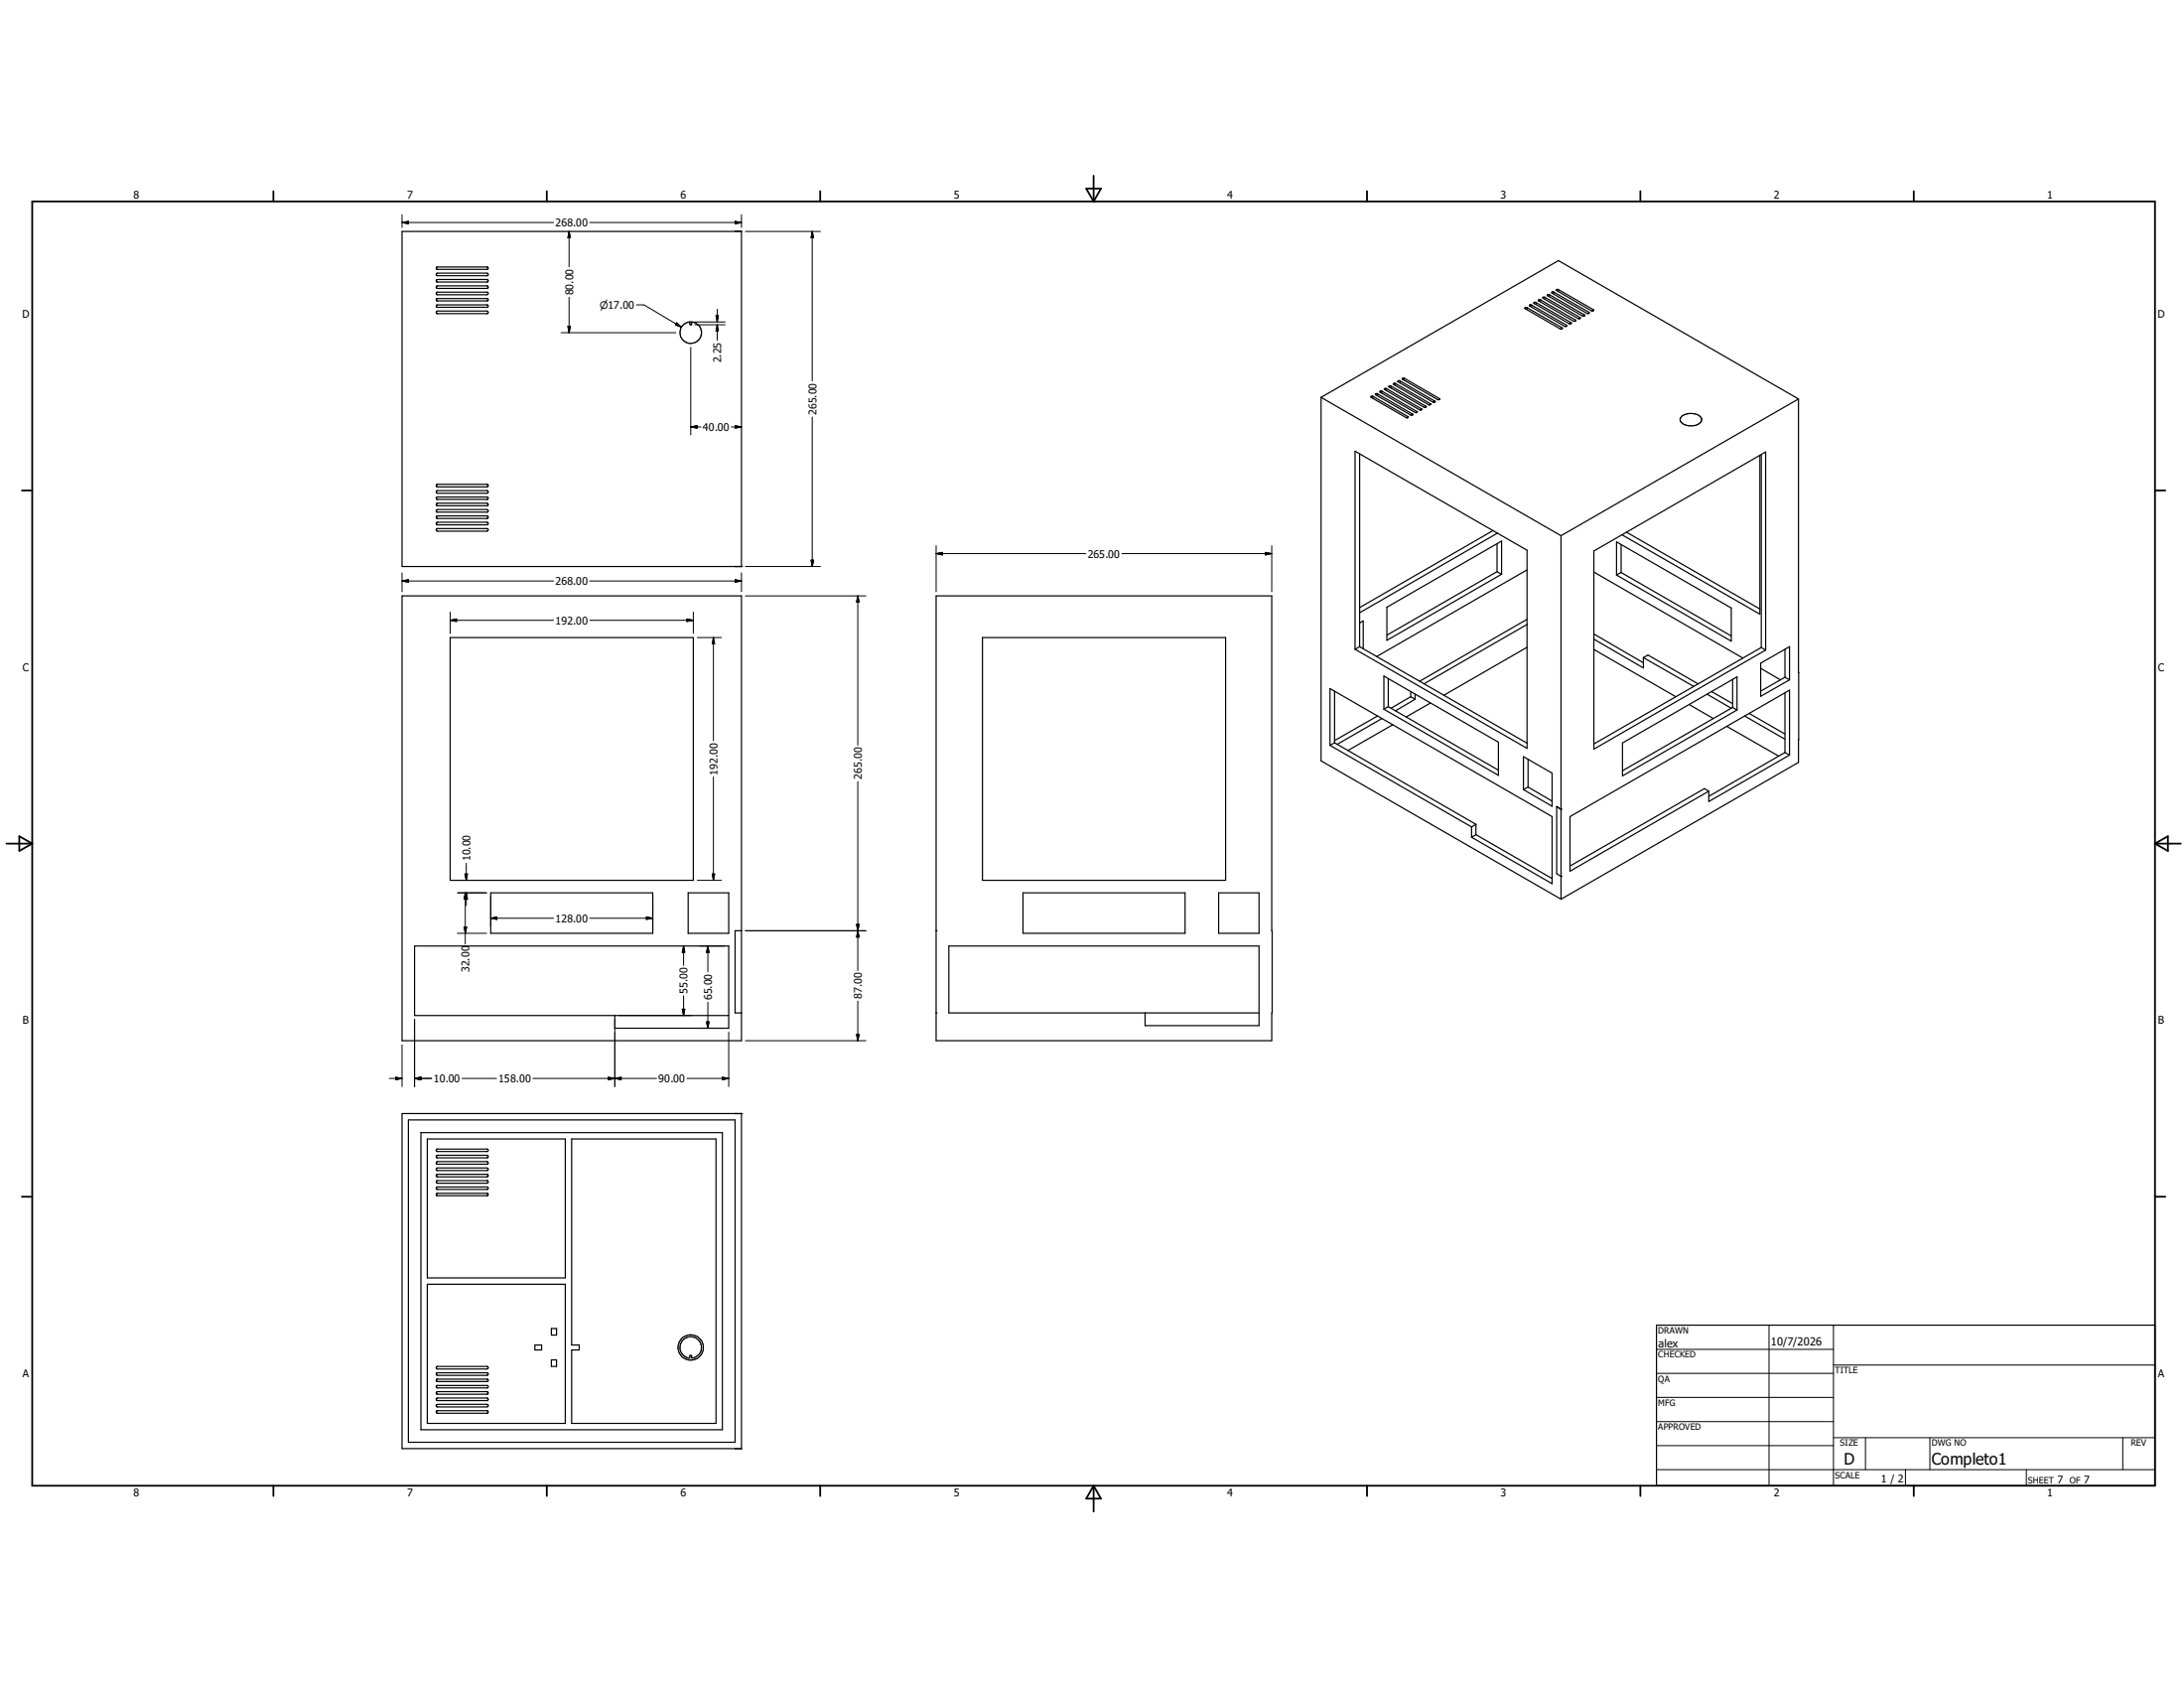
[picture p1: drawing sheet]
<svg xmlns="http://www.w3.org/2000/svg" width="279mm" height="216mm" viewBox="0 0 279 216" stroke-linecap="round" stroke-linejoin="round" font-family="sans-serif">
<g fill="none" stroke="#000" stroke-width=".15">
<path d="M51.4 29.6h43.5v42.9h-43.5zM55.9 35.8l6.4-.1a.17 .17 0 0 1 .1 .2 .17 .17 0 0 1-.1 .2h-6.4l-.1-.2zM55.9 34.2l6.4-.1 .1 .2-.1 .2h-6.4l-.1-.2zM55.9 35l6.4-.1a.17 .17 0 0 1 .1 .2 .17 .17 0 0 1-.1 .2h-6.4l-.1-.2zM55.9 36.6h6.4a.17 .17 0 0 1 .1 .2 .17 .17 0 0 1-.1 .1h-6.3l-.2-.1zM55.9 37.4h6.4a.17 .17 0 0 1 .1 .2 .17 .17 0 0 1-.1 .1h-6.3l-.2-.2zM55.9 38.2h6.4l.1 .2-.1 .1h-6.4l-.1-.1zM55.9 39h6.4l.1 .2-.1 .1h-6.4l-.1-.1zM55.9 39.8h6.4a.17 .17 0 0 1 .1 .1 .17 .17 0 0 1-.1 .2h-6.4l-.1-.1zM55.9 35.8h-.1M94 29.6h.1M195.1 39.4l.1-.1 .2 .1 4.5 2.6-.3 .1-4.5-2.6"/>
<path d="M196.2 38.8l.1-.1h.2l4.5 2.6-.3 .1-4.5-2.6M196.8 38.5l4.5 2.6h.3M196.8 38.4l.1-.1 .2 .1 4.5 2.6M196.8 38.4v.1M197.4 38.1v-.1h.2l4.6 2.7h-.3l-4.5-2.6M198 37.8l4.5 2.6h.2M198 37.7v.1M198 37.7h.2l4.5 2.6v.1M198 37.7h.1M198.5 37.4h.3l4.5 2.5a.14 .14 0 0 1-.1 .2 .14 .14 0 0 1-.2 0l-4.5-2.6M198.5 37.4h.1M199.1 37.1l.3-.1 4.5 2.6v.1l-.3 .1-4.5-2.7"/>
<path d="M88.2 41.2v.3h.1l.2-.1v-.2M169 50.8v46.5l30.7 17.7M169 50.8l30.4-17.5 30.7 17.7M169 50.8l30.7 17.7M173.4 57.7l22 12.7v25.3l-22-12.7zM173.9 58v24.7M175.4 50.8l4.5 2.6h.2M175.4 50.8h.1M175.4 50.7h.2l4.5 2.6M175.9 50.4h.1M176 50.4h.2l4.5 2.6M176 50.5l4.5 2.6h.2"/>
<path d="M176.5 50.1l4.5 2.7 .3-.1M176.5 50.1h.1M176.6 50.1l.2-.1 4.5 2.7M177.1 49.8h.1M177.1 49.7h.3l4.5 2.6M177.1 49.8l4.5 2.6h.2M177.7 49.5l4.5 2.6h.2M177.7 49.4h.1M177.7 49.4h.3l4.4 2.6M178.2 49.1h.1M178.3 49.1h.2l4.5 2.6M178.3 49.2l4.5 2.6 .2-.1"/>
<path d="M178.8 48.8l4.5 2.6h.3M178.8 48.7v.1M178.9 48.7h.2l4.5 2.6M179.4 48.4v.1M179.4 48.5l4.5 2.6 .3-.1M179.4 48.4h.3l4.4 2.6M180.2 53.3v.1M180.7 53h.1M181.3 52.7h.1M181.9 52.4h.1M182.5 52h.1M183 51.7h.1"/>
<path d="M183.6 51.4h.1M184.1 51h.1M200.4 41.7l-4.5-2.7h-.2v.1l4.5 2.6h.2M215.1 53.3a1.85 1.85 0 0 1 2.6 .2 .99 .99 0 0 1-1.1 1 1.61 1.61 0 0 1-1.6-.5l-.1-.4zM225.1 58.2v20.4l-17.6-10.2M225.3 58.1v24.7M230.1 51v46.5l-30.4 17.5M230.1 51l-30.4 17.5M51.4 76.2h43.5v56.9h-43.5zM55.9 62l6.4-.1a.17 .17 0 0 1 .1 .2 .17 .17 0 0 1-.1 .2h-6.3l-.2-.2zM55.9 62.8h6.4a.17 .17 0 0 1 .1 .2 .17 .17 0 0 1-.1 .1h-6.3l-.2-.2zM55.9 63.6h6.4l.1 .1-.1 .2h-6.4l-.1-.2z"/>
<path d="M55.9 64.4h6.4a.17 .17 0 0 1 .1 .1 .17 .17 0 0 1-.1 .2h-6.4l-.1-.1zM55.9 65.2h6.4a.17 .17 0 0 1 .1 .1 .17 .17 0 0 1-.1 .2h-6.4l-.1-.1zM55.9 66h6.4a.17 .17 0 0 1 .1 .1 .17 .17 0 0 1-.1 .2h-6.4l-.1-.1zM55.9 66.8h6.4l.1 .2-.1 .1h-6.3h-.2zM55.9 67.6h6.4a.17 .17 0 0 1 .1 .2 .17 .17 0 0 1-.1 .1h-6.3l-.2-.1zM94 72.5h.1M94.9 72.5h.1M119.8 76.2h42.9v56.9h-42.9zM173.9 79.7l.5-.3v3.6M177.4 77.7l14.7-8.5v4.2l-14.7 8.5zM191 67.9l-17.1 9.8M191.5 69.5v3.6"/>
<path d="M191.5 73.1l.6 .3M191.5 73.1l-14.1 8.1M191.6 68.2l-17.7 10.2M195.4 72.9l-19.3 11.1M195.4 79.9l-13.2 7.6M195.4 79.2l-13.8 7.9M199.7 68.5v46.5M203.9 73.2l19.1 11M203.9 70.5l22-12.7v25.3l-22 12.7zM206.8 69.3l14.7 8.5v4.2l-14.7-8.5zM207.4 73.2l-.6 .3M207.4 69.6v3.6"/>
<path d="M207.4 73.2l14.1 8.1M208.1 68.1l17 9.8M57.6 81.5h31.1v31.1h-31.1zM125.7 81.5h31.1v31.1h-31.1zM170.1 95.3v-7.2l28.5 16.3v8.6l-10.3-5.9M170.1 95.3l18.2 10.5M170.7 95l18.1 10.4M170.7 95l-.6 .3M170.7 88.4v6.6M173.9 82.7l21.5 12.4M173.9 82.7l-.5 .3M176.2 91.6l-5.5 3.1"/>
<path d="M176.8 91.9l-5.7 3.3M177 86.5l14.7 8.4v4.3l-14.7-8.5zM177.6 86.8v3.6M177.6 90.4l14.1 8.1M177.6 90.4l-.6 .3M178.2 92.7l-5.8 3.3M180.5 89.1l.5 .3M180.5 89.1l-2.5 1.5M180.5 88.5v.6M181 89.4l-2.5 1.5M181 88.8v.6M183 89.9l-3.1 1.8"/>
<path d="M194.9 96.8l3.7 2.1v4.2l-3.7-2.1zM195.4 82.8l-10.7 6.1M195.5 97.1v3.6M203.9 83.1l10.5 6M203.9 81.8l6.3 3.6v-1.3M203.9 81.1l6.3 3.7M207.6 95l14.6-8.4v4.2l-14.6 8.4zM210.2 84.1l6.5 3.7M210.2 84.1l.6-.3 6.4 3.7M216.1 90.1l3.1 1.8M218.4 88.8l3.1 1.8M219 88.5l2.7 1.5"/>
<path d="M220.9 92.9l6.6 3.8M221.7 90.5l-14.1 8.1M221.7 86.9v3.6M221.7 90.5l.5 .3M223.2 91.6l5.1 2.9M223.8 91.2l4.5 2.7M225.2 85.5l2.6 1.5M225.2 84.8l3.7-2.1v4.3l-3.7 2.1zM225.3 82.8l-21.4 12.4M225.3 82.8l.6 .3M228.3 96.2l-9.7 5.7M228.3 96.2l.6 .4"/>
<path d="M228.3 86.6l-3.1 1.8M228.3 83v3.6M228.3 88.6v7.6M228.3 86.6l.6 .4M228.9 96.6l-10.3 5.9v-1.3M228.9 96.6v-8.3l-28 16.1v7l17.7-10.2M230.1 94.6h.1M230.1 86h.1M62.8 114.2h20.7v5.2h-20.7zM88 114.2h5.2v5.2h-5.2zM94.9 119h-.9v10.6h.9M119.8 119h.1"/>
<path d="M130.9 114.2h20.7v5.2h-20.7zM155.9 114.2h5.2v5.2h-5.2zM188.3 105.8v1.3M188.8 106.8l9.8 5.6M188.8 106.8l-.5 .3M188.8 105.4v1.4M188.8 105.4l-.5 .4M195.5 100.7l3.1 1.8M195.5 100.7l-.6 .3M199.1 103.2h.1M199.1 103.2v8.6l.6 .3M199.1 103.2l.6 .3"/>
<path d="M199.7 112.1h.1M199.7 103.5h.1M218.6 101.2l-.6-.3-17.1 9.9M78.7 129.9v1.6h14.5v-10.5h-40.2v8.9h40.2M119.8 129.6h.1M146.5 129.6v1.6h14.6v-10.2h-39.7v8.6h39.7M52.2 143.2h41.8v41.3h-41.8zM53.9 144.9h38.5v38h-38.5zM54.7 145.7h17.6v17.7h-17.6zM55.8 150.5h.1M55.9 147h6.4l.1 .2-.1 .1h-6.4l-.1-.1zM55.9 147.8h6.4a.17 .17 0 0 1 .1 .1 .17 .17 0 0 1-.1 .2h-6.4l-.1-.1z"/>
<path d="M55.9 148.6h6.4a.17 .17 0 0 1 .1 .1 .17 .17 0 0 1-.1 .2h-6.4l-.1-.1zM55.9 149.4h6.4l.1 .1v.1l-.1 .1h-6.4l-.1-.1zM55.9 150.2h6.4l.1 .2-.1 .1h-6.3l-.2-.1zM55.9 151h6.4a.17 .17 0 0 1 .1 .2 .17 .17 0 0 1-.1 .1h-6.3l-.2-.1zM55.9 151.8h6.4l.1 .2-.1 .1h-6.4l-.1-.1zM55.9 152.7l6.4-.1 .1 .2-.1 .1h-6.4l-.1-.1zM55.9 149.4l-.1 .1M73.1 145.7h18.5v36.4h-18.5v-9.4h1v-.7h-1zM94 142.4h.1M94.9 142.4h.1M94.9 142.4v42.9h-.9M94.9 142.4h-43.5v42.9h43.5"/>
<path d="M54.7 164.3h17.6v17.8h-17.6zM55.8 175l.1 .1M55.9 174.8h6.4a.17 .17 0 0 1 .1 .2 .17 .17 0 0 1-.1 .1h-6.3l-.2-.1zM55.9 175.6h6.4a.17 .17 0 0 1 .1 .2 .17 .17 0 0 1-.1 .1h-6.3l-.2-.1zM55.9 176.4h6.4l.1 .2-.1 .1h-6.4l-.1-.1zM55.9 177.2h6.4l.1 .2-.1 .1h-6.4l-.1-.1zM55.9 178h6.4a.17 .17 0 0 1 .1 .1 .17 .17 0 0 1-.1 .2h-6.4l-.1-.1zM55.9 178.9l6.4-.1a.17 .17 0 0 1 .1 .1 .17 .17 0 0 1-.1 .2h-6.4l-.1-.1zM55.9 179.7l6.4-.1a.17 .17 0 0 1 .2 .2 .17 .17 0 0 1-.2 .2h-6.3l-.2-.2zM68.4 172h.9v.7h-.9zM70.5 173.9h.7v.9h-.7zM70.5 169.9h.7v.9h-.7z"/>
<path d="M88.4 173.4h-.2v.3a1.37 1.37 0 0 1-1-2.1 1.37 1.37 0 0 1 2.3 0 1.37 1.37 0 0 1-1 2.1l-.1-.3M211.9 169.5h63.8v20.5h-63.8zM55.9 180.5l6.4-.1a.17 .17 0 0 1 .1 .2 .17 .17 0 0 1-.1 .2h-6.3l-.2-.2z"/>
<circle cx="88.4" cy="42.6" r="1.38"/>
<circle cx="88.4" cy="172.3" r="1.63"/>
</g>
<g fill="none" stroke="#000" stroke-width=".13">
<path d="M51.4 28.5l.8-.2v.3zM51.4 27.4v1.7M51.4 28.5h19.4M72.8 29.6l.2 .8h-.4zM72.8 29.6v4.5M72.8 38v4.6M75.4 28.5h19.5M81.4 39h1l4.8 2.8M91.8 39.6v1.6M94 28.3l.9 .2-.9 .1zM94.9 27.4v1.7M95.4 29.6h9.6"/>
<path d="M103.9 29.6v19.1M103.9 29.6l.2 .8h-.3zM195.4 39.4v.2M195.9 39v.3M196.5 38.7v.2M197.1 38.4v.2M197.6 38v.3M198.2 37.7v.3M198.8 37.4v.2M199.4 37v.3M203.3 39.9v.2M203.8 39.6v.2"/>
<path d="M71.8 42.6h14.7M72.6 41.7h.4l-.2 .9zM86.6 41.3l.6 .5-.8-.2zM88.4 54.6h1.3M88.4 54.6l.8-.2v.4zM88.4 44.4v11.2M88.9 41.2h3.9M88.9 41.5h3.9M91.6 40.4h.3l-.1 .8zM91.8 41.5v2M91.8 41.5l.1 .8h-.3zM93.6 54.6h1.3"/>
<path d="M94 54.4l.9 .2-.9 .2zM103.9 53.3v19.2M175.6 50.7v.3M176.2 50.4v.2M176.8 50v.3M177.4 49.7v.3M178 49.4v.3M178.5 49.1v.2M179.1 48.7v.3M179.7 48.4v.3M180.1 53.3v.1M180.7 53v.1"/>
<path d="M181.3 52.6v.2M181.8 52.3v.1M182.4 52v.1M183 51.6v.2M183.6 51.3v.1M184.1 51v.1M199.8 41.9v.2M200.4 41.6v.1M201 41.3v.1M201.5 40.9v.2M202.1 40.6v.1M202.7 40.3v.1"/>
<path d="M51.4 74.3h19.4M51.4 74.3l.8-.2v.4zM51.4 73.3v2.4M57.6 79.3h13.2M57.6 79.3l.8-.1v.3zM57.6 78.3v2.7M75.4 74.3h19.5M75.4 79.3h13.3M87.9 79.2l.8 .1-.8 .2zM88.7 78.3v2.7M94 74.1l.9 .2-.9 .2zM94.9 73.3v2.4"/>
<path d="M95.4 76.2h15.4M95.4 72.5h9.6M103.8 71.6h.3l-.2 .9zM109.7 76.2v19.1M109.7 76.2l.2 .8h-.3zM119.8 70.8h19.1M119.8 70.8l.8-.1v.3zM119.8 69.8v5.9M143.5 70.8h19.2M161.9 70.7l.8 .1-.8 .2zM162.7 69.8v5.9M89.2 81.5h3.1"/>
<path d="M91.3 81.5v13.2M91.3 99.4v13.2M91.3 81.5l.1 .9h-.3zM109.7 100v24.1M58.5 119.4h3.7M58.5 114.2h3.7M59.4 118.6h.3l-.2 .8zM59.5 111.8h.3l-.1 .8zM59.5 114.2v6.5M59.5 114.2l.2 .8M59.5 114.2l-.1 .8h.4l-.1-.8M59.7 110.4v2.2"/>
<path d="M59.7 114.2v1.6M59.7 114.2l-.2 .8M62.8 117.4h8M62.8 117.4l.8-.1v.3zM62.8 114.7v3.8M75.4 117.4h8.1M82.7 117.3l.8 .1-.8 .2zM83.5 114.7v3.8M89.2 112.6h3.1M91.1 111.8h.3l-.1 .8zM95.4 119h15.4M109.6 118.2h.3l-.2 .8z"/>
<path d="M109.7 119l.2 .9h-.3zM49.8 137.9h1.6M50.6 137.8l.8 .1-.8 .2zM51.4 133.6v5.4M53 137.9h2.2M53 137.9l.9-.1v.3zM53 130.4v8.6M59.1 137.9h4.4M68.2 137.9h15.8M77.8 137.8l.9 .1-.9 .2zM78.7 137.9l.8-.1v.3zM78.7 130.4v8.6"/>
<path d="M79.2 129.9h9.3M87.3 129.1h.3l-.1 .8zM87.5 121l.1 .8h-.3zM87.5 121v2.5M87.5 127.4v2.5M87.9 137.9h5.3M89.5 121h3.2M89.5 131.5h3.2M90.4 130.7h.3l-.1 .8zM90.6 121v3.3M90.6 128.2v3.3M90.6 121l.1 .8h-.3z"/>
<path d="M92.4 137.8l.8 .1-.8 .2zM93.2 132v7M95.4 133.1h15.4M109.6 132.3h.3l-.2 .8zM109.7 128v5.1M211.9 172.6h22.7M211.9 175.7h22.7M211.9 178.7h22.7M226.3 169.5v20.5M234.6 174.6h41.1M234.6 169.5v20.5M211.9 181.8h22.7"/>
<path d="M211.9 184.9h22.7M211.9 188h63.8M234.6 183.9h41.1M238.6 183.9v4.1M243.8 188v2M246.9 183.9v4.1M259.2 188v2M271.6 183.9v4.1"/>
</g>
<g fill="none" stroke="#000" stroke-width=".23">
<path d="M4.1 25.8h271.6v164.2h-271.6zM35 24.5v1.3M70 24.5v1.3M104.9 24.5v1.3M139 24.1h1.8l-.9 1.7zM139.9 22.5v3.3M174.9 24.5v1.3M209.9 24.5v1.3M244.8 24.5v1.3M2.8 62.7h1.3M275.7 62.7h1.3M.8 107.9h3.3"/>
<path d="M2.5 107l1.6 .9-1.6 .9zM275.7 107.9h3.3M275.7 107.9l1.6-.9v1.8zM2.8 153.1h1.3M275.7 153.1h1.3M35 190v1.3M70 190v1.3M104.9 190v1.3M139.9 190v3.3M139.9 190l.9 1.7h-1.8zM174.9 190v1.3M209.9 190v1.3"/>
<path d="M244.8 190v1.3"/>
</g>
<g fill="#000" stroke="#000" stroke-width=".13">
<path d="M51.4 28.5l.8-.2v.3zM72.8 29.6l.2 .8h-.4zM94 28.3l.9 .2-.9 .1zM103.9 29.6l.2 .8h-.3zM72.6 41.7h.4l-.2 .9zM86.6 41.3l.6 .5-.8-.2zM88.4 54.6l.8-.2v.4zM91.6 40.4h.3l-.1 .8zM91.8 41.5l.1 .8h-.3zM94 54.4l.9 .2-.9 .2zM51.4 74.3l.8-.2v.4zM57.6 79.3l.8-.1v.3z"/>
<path d="M87.9 79.2l.8 .1-.8 .2zM94 74.1l.9 .2-.9 .2zM103.8 71.6h.3l-.2 .9zM109.7 76.2l.2 .8h-.3zM119.8 70.8l.8-.1v.3zM161.9 70.7l.8 .1-.8 .2zM91.3 81.5l.1 .9h-.3zM59.4 118.6h.3l-.2 .8zM59.5 111.8h.3l-.1 .8zM59.5 114.2l.2 .8h-.3zM59.7 114.2l.1 .8h-.3zM62.8 117.4l.8-.1v.3z"/>
<path d="M82.7 117.3l.8 .1-.8 .2zM91.1 111.8h.3l-.1 .8zM109.6 118.2h.3l-.2 .8zM109.7 119l.2 .9h-.3zM50.6 137.8l.8 .1-.8 .2zM53 137.9l.9-.1v.3zM77.8 137.8l.9 .1-.9 .2zM78.7 137.9l.8-.1v.3zM87.3 129.1h.3l-.1 .8zM87.5 121l.1 .8h-.3zM90.4 130.7h.3l-.1 .8zM90.6 121l.1 .8h-.3z"/>
<path d="M92.4 137.8l.8 .1-.8 .2zM109.6 132.3h.3l-.2 .8z"/>
</g>
<g font-size="2">
<text x="235.9" y="187.3">D</text>
<text x="247.1" y="187.3">Completo1</text>
</g>
<g font-size="1.4">
<text x="212.1" y="172.3">alex</text>
<text x="226.5" y="172.1">10/7/2026</text>
</g>
<g font-size="1.3">
<text x="17.1" y="25.4">8</text>
<text x="52.1" y="25.4">7</text>
<text x="71.1" y="29">268.00</text>
<text x="87.1" y="25.4">6</text>
<text x="122" y="25.4">5</text>
<text x="157" y="25.4">4</text>
<text x="192" y="25.4">3</text>
<text x="226.9" y="25.4">2</text>
<text x="261.9" y="25.4">1</text>
<text x="2.8" y="40.6">D</text>
<text x="73.3" y="37.8" transform="rotate(-90 73.3 37.8)">80.00</text>
<text x="76.7" y="39.5">n17.00</text>
<text x="276.1" y="40.6">D</text>
<text x="92.2" y="46.4" transform="rotate(-90 92.2 46.4)">2.25</text>
<text x="104.4" y="53.1" transform="rotate(-90 104.4 53.1)">265.00</text>
<text x="89.9" y="55.1">40.00</text>
<text x="139.2" y="71.3">265.00</text>
<text x="71.1" y="74.8">268.00</text>
<text x="71.1" y="79.8">192.00</text>
<text x="2.9" y="85.8">C</text>
<text x="276.1" y="85.8">C</text>
<text x="91.8" y="99.1" transform="rotate(-90 91.8 99.1)">192.00</text>
<text x="110.2" y="99.7" transform="rotate(-90 110.2 99.7)">265.00</text>
<text x="60.2" y="110.2" transform="rotate(-90 60.2 110.2)">10.00</text>
<text x="71.1" y="117.9">128.00</text>
<text x="60" y="124.3" transform="rotate(-90 60 124.3)">32.00</text>
<text x="2.9" y="131">B</text>
<text x="87.9" y="127.1" transform="rotate(-90 87.9 127.1)">55.00</text>
<text x="91.1" y="127.9" transform="rotate(-90 91.1 127.9)">65.00</text>
<text x="110.2" y="127.8" transform="rotate(-90 110.2 127.8)">87.00</text>
<text x="276.1" y="131">B</text>
<text x="55.5" y="138.4">10.00</text>
<text x="63.8" y="138.4">158.00</text>
<text x="84.2" y="138.4">90.00</text>
<text x="2.9" y="176.2">A</text>
<text x="276.1" y="176.2">A</text>
<text x="17.1" y="191.4">8</text>
<text x="52.1" y="191.4">7</text>
<text x="87.1" y="191.4">6</text>
<text x="122" y="191.4">5</text>
<text x="157" y="191.4">4</text>
<text x="192" y="191.4">3</text>
<text x="226.9" y="191.4">2</text>
<text x="240.7" y="189.6">1 / 2</text>
<text x="261.9" y="191.4">1</text>
<text x="263.2" y="189.7">7</text>
<text x="266.6" y="189.7">7</text>
</g>
<g font-size="1.1">
<text x="212.1" y="170.6">DRAWN</text>
<text x="212.1" y="173.7">CHECKED</text>
<text x="212.1" y="176.7">QA</text>
<text x="212.1" y="179.8">MFG</text>
<text x="234.8" y="175.6">TITLE</text>
<text x="212.1" y="182.9">APPROVED</text>
<text x="235.4" y="185">SIZE</text>
<text x="247.1" y="185">DWG NO</text>
<text x="272.6" y="184.9">REV</text>
<text x="234.8" y="189.1">SCALE</text>
<text x="259.5" y="189.7">SHEET</text>
<text x="264.8" y="189.7">OF</text>
</g>
</svg>
